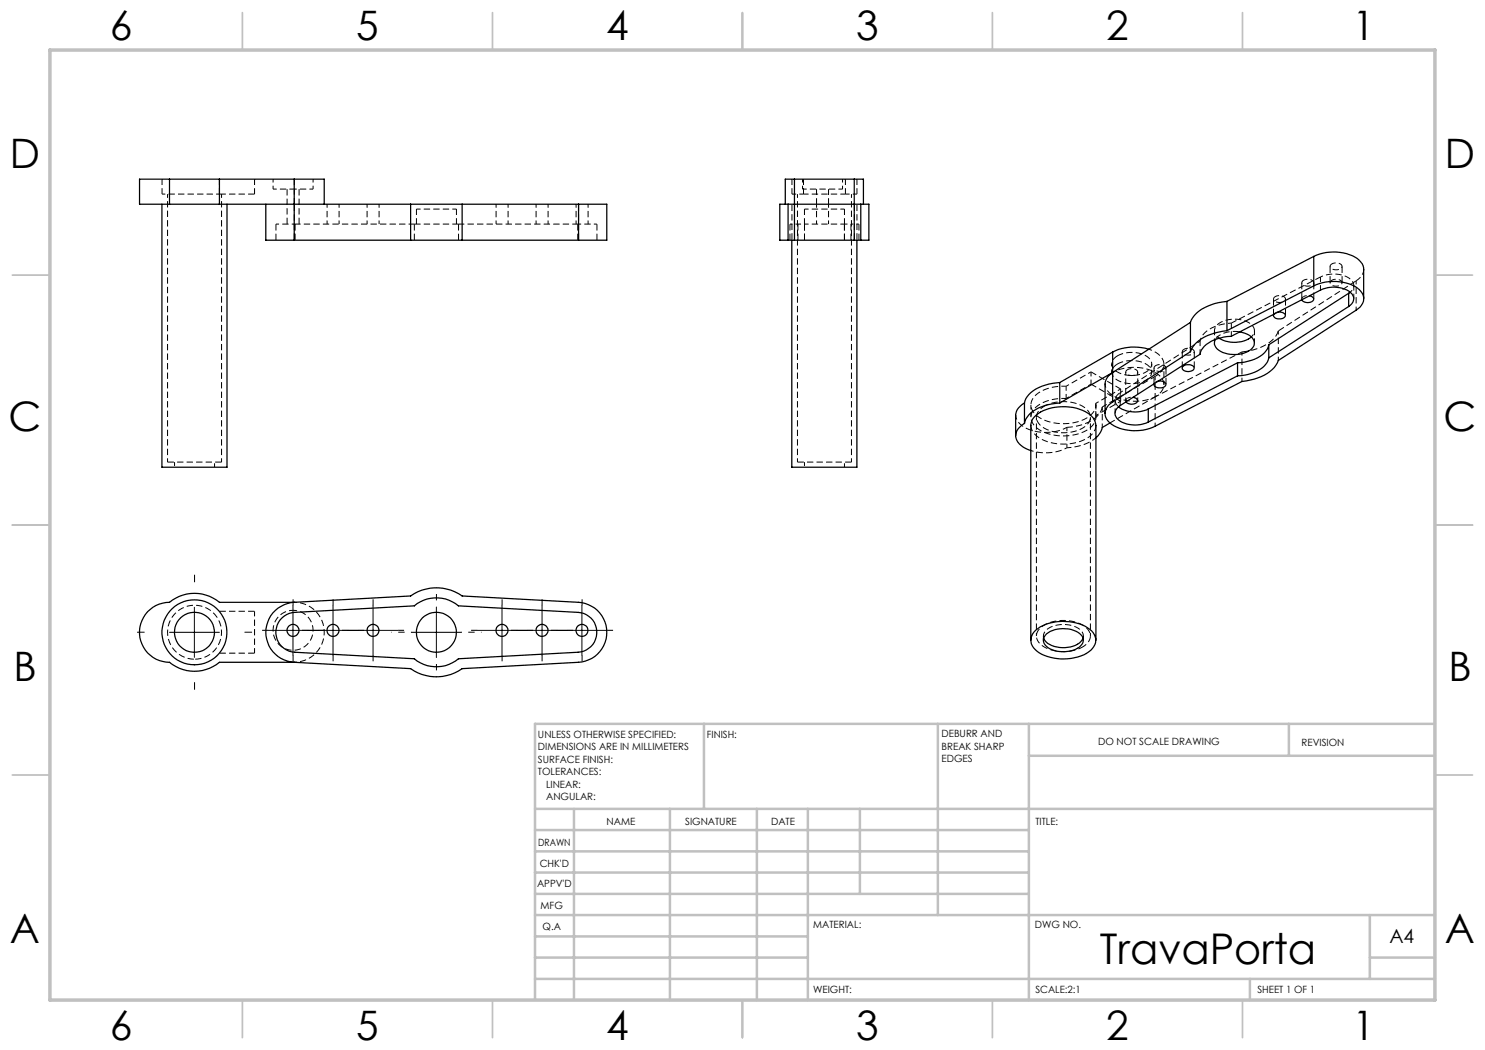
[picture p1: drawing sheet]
<svg xmlns="http://www.w3.org/2000/svg" width="297mm" height="210mm" viewBox="0 0 297 210" stroke-linecap="round" stroke-linejoin="round" font-family="sans-serif">
<g fill="none" stroke="#000" stroke-width=".2" stroke-dasharray="1.3 .6" stroke-linecap="butt">
<path d="M43.9 38.8h7M57.4 37.8v7M58.9 35.8v5M55.2 44.8v3.2M59 44.8v3.2M59.8 44.8v-7M82.9 44.8h8.8M82.9 44.8v3.2M91.7 44.8v3.2M115.6 44.8v3.2M119.4 48v-3.2M158 44.8v3.2"/>
<path d="M159.6 44.8v3.2M160.9 44.8v3.2M168.9 44.8v3.2M170.2 44.8v3.2M171.8 48v-3.2M254.7 59.8v3.3M260.4 56.5v3.3M262.8 59.8v-3.3M266 53.3v3.2M268.4 56.5v-3.2M271.2 56.2l-15.5 10M230.8 73.6v3.3"/>
<path d="M230.8 76.8l.4-.4M231.2 76.4l.5-.2M233.2 76.9v-3.3M236.5 70.3v3.3M238.9 73.6v-3.3M254.8 62.8l.3-.2M255.1 62.6l.5-.2M255.7 66.2a6.6 6.6 0 0 1-4.9 3.7l-2.4 .5M257.1 63.1v-3.3M44.3 92.4h-10.8M170.3 92.4h-10.8M43.9 122.3h7"/>
<path d="M50.9 130.6h-7"/>
</g>
<g fill="none" stroke="#000" stroke-width=".2" stroke-dasharray="1.3 .6" stroke-dashoffset=".6" stroke-linecap="butt">
<path d="M32.4 38.8h11.5M54.6 35.8v2M62.6 37.8v-2M160.5 35.8v2M168.5 37.8v-2M55.2 44.8h3.8M115.6 44.8h3.8M260.7 59.3l1.2-.2M271.2 56.2v5.8M213.2 79.7l5-2.9M213.2 77.2l5-2.8M224.1 77.8l-4.9 2.9"/>
<path d="M225.1 74.4v5.7M225.5 79.6l1.1-.1M229.8 69.8a3.9 3.9 0 0 1 3 2.9 2.86 2.86 0 0 1-1.8 2.6M231 79.4v5.8M240 68.2a5 5 0 0 1 4.1-3.3l2.2-.3M248.4 70.4v5.9M250.3 67.4a1.63 1.63 0 0 0-.5-2.8 5.8 5.8 0 0 0-6.5 .6 1.6 1.6 0 0 0 .5 2.4M255.7 66.2v5.9M224.1 80.2l-4.9 2.9M227.5 80.1v-5.7"/>
</g>
<g fill="none" stroke="#000" stroke-width=".2" stroke-dasharray="1.3 .6" stroke-dashoffset=".1" stroke-linecap="butt">
<path d="M32.4 35.8v3M43.9 38.8v-3M50.9 38.8v-3M158.4 35.8v3M160.7 38.8v-3M163.3 37.8v3M169.1 38.8v-3M171.4 38.8v-3M59 44.8h23.9M83.3 41.8v3M91.3 44.8v-3M91.7 44.8h23.9"/>
<path d="M160.9 41.8v3M165.7 40.8v-3M168.9 44.8v-3M272.8 53.9v.1a2.93 2.93 0 0 1-1.6 2.2M218.2 76.8l5.9 3.4M218.2 74.4l5.9 3.4M223.5 72.8a5.7 5.7 0 0 1 6.5 .7 1.72 1.72 0 0 1-1 2.7 5.9 5.9 0 0 1-6.2-.7 1.65 1.65 0 0 1 .7-2.7M223.5 71.2a5.7 5.7 0 0 1 6.5 .7 1.72 1.72 0 0 1-1 2.6 5.9 5.9 0 0 1-6.2-.7 1.65 1.65 0 0 1 .7-2.6M246.3 64.6l17.8-9.2M206.2 85.1a4 4 0 0 0 3.3 3.2 9.6 9.6 0 0 0 8.7-1.2l.8-1.1 .2-.9M220.5 81.4a5.3 5.3 0 0 1-4.2 3.6l-2.9 .5"/>
</g>
<path d="M58.9 40.8v7.2M115.7 40.8v7.2M158.4 40.8v7.2M158.9 40.8v7.2M170.9 40.8v7.2M171.4 48v-7.2M248 66.4a5 5 0 0 0-4.9 1.5M223.7 81.4a1.63 1.63 0 0 1 .3-2.9M38.9 131.8a5.4 5.4 0 0 0 4.8-7.9 5.4 5.4 0 0 0-9.2-.5 5.4 5.4 0 0 0 3.8 8.4h.6M216.6 127.6a1.93 1.93 0 0 0-1.4-2.2 5.8 5.8 0 0 0-6.1 .8 1.47 1.47 0 0 0-.4 1.4" fill="none" stroke="#000" stroke-width=".2" stroke-dasharray="1.3 .6" stroke-dashoffset="-.1" stroke-linecap="butt"/>
<g fill="none" stroke="#000" stroke-width=".2" stroke-dasharray="1.3 .6" stroke-dashoffset=".5" stroke-linecap="butt">
<path d="M33.5 38.8v53.6M54.6 37.8h4M58.6 37.8h4M159.5 38.8v53.6M65.4 40.8v4M67.8 44.8v-4M73.4 40.8v4M75.8 44.8v-4M99.2 40.8v4M101.6 44.8v-4M107.2 40.8v4M109.6 44.8v-4"/>
<path d="M115.2 40.8v4M117.6 44.8v-4M160.9 44.8h8M163.3 40.8v4M165.7 44.8v-4M255.1 59.3a1.47 1.47 0 0 1 2 .5 1.39 1.39 0 0 1-2.4 0l.4-.5M260.7 56.1a1.47 1.47 0 0 1 2.1 .4 1.39 1.39 0 0 1-2.4 0l.3-.4M266.4 56.1a1.47 1.47 0 0 1 2 .4 1.39 1.39 0 0 1-2.4 0l.4-.4M266.4 52.8a1.47 1.47 0 0 1 2 .5 1.39 1.39 0 0 1-2.4 0l.4-.5M225.5 73.9a1.47 1.47 0 0 1 2 .5 1.39 1.39 0 0 1-2.4 0l.4-.5M231 79.4a9 9 0 0 1-9.1-.8l-.6-.7-.3-1.1M231 75.3v4.1"/>
<path d="M231.2 73.1a1.47 1.47 0 0 1 2 .5 1.39 1.39 0 0 1-2.4 0l.4-.5M232.8 76.9v-4.1M236.8 69.8a1.47 1.47 0 0 1 2.1 .5 1.39 1.39 0 0 1-2.4 0l.3-.5M34.9 92.4v1M42.9 93.4v-1M44.3 92.4v-53.6M160.9 92.4v1M168.9 93.4v-1M170.3 92.4v-53.6M213.4 85.5v4.1M220.5 85.5v-4.1M58.6 122.1a4 4 0 0 1 3.6 5.8 4 4 0 0 1-6.8 .5 4 4 0 0 1 2.7-6.3h.5"/>
</g>
<g fill="none" stroke="#000" stroke-width=".2" stroke-dasharray="1.3 .6" stroke-dashoffset=".4" stroke-linecap="butt">
<path d="M158.4 38.8h2.3M160.5 37.8h8M169.1 38.8h2.3M91.3 41.8h-8M168.9 41.8h-8M260.4 59.9v-.3l.3-.3M213.2 79.7v-2.5M218.2 76.8v-2.4M242.9 66.1v2.5M248.4 70.4l-17.4 9M250.9 68.6v-2.5M206.2 81v2.4"/>
<path d="M208.9 81.2a8.1 8.1 0 0 1 8.4 .6 2.13 2.13 0 0 1-.4 3.6 8 8 0 0 1-8.8-.4 2.13 2.13 0 0 1 .3-3.5l.5-.3M213.4 89.6a9.7 9.7 0 0 0 5.8-2M213.4 85.5a9.1 9.1 0 0 1-9.2-.5l-.3-.3a2.42 2.42 0 0 1-.7-1.7M219.2 83.1v-2.4M219.2 83.4v-2.4M224.1 80.2v-2.4M225.2 80.4v-.1a.52 .52 0 0 1 .3-.7M208.7 127.2v.8M216.5 129.4a2.25 2.25 0 0 0 .8-3.8 7.8 7.8 0 0 0-9.2 0 2.13 2.13 0 0 0 .3 3.5 8.3 8.3 0 0 0 8.1 .3M216.7 128v-.8"/>
</g>
<g fill="none" stroke="#000" stroke-width=".25">
<path d="M33.9 35.8h10M33.9 35.8h-6v5h6M33.9 35.8v5M43.9 35.8v5M43.9 35.8h14.9M58.8 35.8h6v5M58.8 35.8v12.2M158.9 35.8h12M158.9 35.8h-1.8v5M158.9 35.8v12.2M170.9 35.8h1.8v5M170.9 35.8v12.2"/>
<path d="M32.4 40.8v52.6h13v-52.6M33.9 40.8h10M43.9 40.8h38.2M53.2 40.8v7.2h5.6M58.8 48h23.3M82.1 40.8h10.3M82.1 48h10.3M82.1 40.8v7.2M92.4 40.8v7.2M92.4 40.8h23.3M92.4 48h23.3M115.7 40.8h5.7v7.2h-5.7"/>
<path d="M115.7 40.8v7.2M157.6 40.8h14.6M157.6 40.8h-1.6v7.2h1.6M157.6 48h1.3M157.6 40.8v7.2M158.4 48v45.4h13v-45.4M158.9 48h12M170.9 48h1.3M172.2 40.8h1.6v7.2h-1.6M172.2 40.8v7.2M261.9 59.2h.2a.6 .6 0 0 1 .6 .6 .6 .6 0 0 1-.6 .6 1.53 1.53 0 0 1-1.8-.4M262.7 57.2a9 9 0 0 1 9.2 .7 2.43 2.43 0 0 1-.7 4.1l-15.5 10.1a6.8 6.8 0 0 1-4.9 3.7l-2.4 .5-17.4 9a9 9 0 0 1-9.1-.8 2.43 2.43 0 0 1 .6-4.1"/>
<path d="M262.7 51.3a8.9 8.9 0 0 1 9.2 .8 2.29 2.29 0 0 1 .8 1.8v5.9M262.7 57.2l-17.3 8.9M262.7 51.3v5.9M262.7 51.3l-17.3 9M269.7 58.7v2.6M269.7 58.7l-15.9 10.3M270.1 58.4l-.4 .3M211.9 76.5a8.2 8.2 0 0 0-6.7 3.2l-.3 .9M211.9 76.5v4.1M222.5 74.5l-.4 .3a2.62 2.62 0 0 0-1.1 2v5.9M222.5 70.4v10M222.5 74.5l-10.6 6.1"/>
<path d="M222.5 70.4l-10.6 6.1M226.6 79.5a.7 .7 0 0 1 .9 .6 .7 .7 0 0 1-.9 .7l-.9-.1-.5-.3M229.7 69.8a9.7 9.7 0 0 0-7.2 .6M231.7 76.2a1.03 1.03 0 0 1 1.5 .9 1.62 1.62 0 0 1-2.4 0v-.3M236.6 73.3a1.7 1.7 0 0 1 2.2 .1 1.03 1.03 0 0 1-1.5 .9l-.5-.2a.5 .5 0 0 1-.2-.8zM238.1 70.3l-15.6 10.1M238.1 64.5v5.8M238.1 64.5l-15.6 10M245.4 66.1a9.4 9.4 0 0 0-6.9 3.3l-.4 .9M245.4 60.3a8.8 8.8 0 0 0-7.1 3.7l-.2 .5M245.4 60.3v5.8M247.5 75.2l-17.8 9.2"/>
<path d="M247.5 72.6l-17.8 9.2M247.5 72.6v2.6M247.9 66.4a3.1 3.1 0 0 1 3 2.1 2.36 2.36 0 0 1-2.1 2.1 5.5 5.5 0 0 1-5.6-1.1 1.49 1.49 0 0 1-.1-1.6M250.3 67.4a5.9 5.9 0 0 1-6.5 .3M253.8 71.6a5 5 0 0 1-4.2 3.3l-2.1 .3M253.8 69a4.9 4.9 0 0 1-4.2 3.2l-2.1 .4M253.8 69v2.6M255.6 62.4a1.01 1.01 0 0 1 1.4 .9 1.5 1.5 0 0 1-2.3-.2l.1-.2M269.7 61.3a1.67 1.67 0 0 0 1.1-1.5 1.67 1.67 0 0 0-1-1.6 6.2 6.2 0 0 0-5.7-.2l-17.9 9.3a7.3 7.3 0 0 0-5.9 2.7l-.3 .9-16 10.2a1.67 1.67 0 0 0-1 1.6 1.67 1.67 0 0 0 1 1.5 6.2 6.2 0 0 0 5.7 .2M269.7 61.3l-15.9 10.3M204.9 84.7a2.63 2.63 0 0 0-1.6 3.3l.6 .8 .7 .6 1.6 .7M204.9 80.6l-.9 .6a2.47 2.47 0 0 0-.9 1.8v4.1"/>
<path d="M204.9 80.6v4.1M211.9 80.6a9.4 9.4 0 0 0-6.1 2.4l-.6 .8-.3 .9M222 84.6l-1.5 .9-.4 .9-.9 1.2M223.7 81.4a6 6 0 0 0 6 .4M229.7 81.8v2.6M56.4 123.6a4 4 0 0 1 2.5-1.1l24-1.3a6.9 6.9 0 0 1 8.8 0l23.9 1.3a4 4 0 0 1 3.8 4 4 4 0 0 1-3.8 3.9l-23.9 1.4a6.9 6.9 0 0 1-8.8 0l-24-1.4a4 4 0 0 1-3.5-2.5 4 4 0 0 1 1-4.3zM58.8 120.5l23.3-1.3a8.9 8.9 0 0 1 10.3 0l23.3 1.3a6 6 0 0 1 5.7 6 6 6 0 0 1-5.7 6l-23.3 1.2a8.9 8.9 0 0 1-10.3 0l-23.3-1.2M58.8 120.5a6 6 0 0 0-5.6 6 6 6 0 0 0 5.6 6M58.8 120.5h-14.9a7.8 7.8 0 0 0-10 0 6 6 0 0 0-6 6 6 6 0 0 0 6 6 7.8 7.8 0 0 0 10 0h14.9M206.2 128v-42.9a3.7 3.7 0 0 1 3-3.2 9.6 9.6 0 0 1 9.1 1.3l.6 .8 .3 1.1v42.9M206.8 126.4a8.6 8.6 0 0 1 7.8-1.9 5.5 5.5 0 0 1 4.4 2.8 2.87 2.87 0 0 1-1.7 3.4 9.8 9.8 0 0 1-9.9-.5 2.56 2.56 0 0 1-.6-3.8zM208.7 127.6a3.9 3.9 0 0 0 3.7 1.9 4.1 4.1 0 0 0 4.2-1.9"/>
<path d="M209.3 126.8a5.7 5.7 0 0 1 6.9 .2 1.64 1.64 0 0 1-.7 2.7 5.9 5.9 0 0 1-6.3-.5 1.54 1.54 0 0 1 .1-2.4z"/>
<circle cx="38.9" cy="126.5" r="6.5"/>
<circle cx="38.9" cy="126.4" r="4"/>
<circle cx="58.6" cy="126.1" r="1.19"/>
<circle cx="66.6" cy="126.1" r="1.2"/>
<circle cx="74.6" cy="126.1" r="1.2"/>
<circle cx="87.3" cy="126.5" r="4"/>
<circle cx="100.4" cy="126.1" r="1.2"/>
<circle cx="108.4" cy="126.1" r="1.2"/>
<circle cx="116.4" cy="126.1" r="1.2"/>
</g>
<path d="M158 44.8h1.6M170.2 44.8h1.6M222.3 72.8v1.6M230.3 74.4v-1.6M58.9 120.5a6 6 0 0 1 6 5.9 6 6 0 0 1-6 6" fill="none" stroke="#000" stroke-width=".2" stroke-dasharray="1.3 .6" stroke-dashoffset=".8" stroke-linecap="butt"/>
<path d="M160.7 38.8h8.4M264.1 55.4v2.6M270.8 59.7v-2.6M224 78.5v2.6M240 68.2v2.6M246.3 64.6v2.6M219.2 83.1a3.3 3.3 0 0 1-2.4 3.3 9.6 9.6 0 0 1-9.8-1.1 2.57 2.57 0 0 1 .6-4.2 9.1 9.1 0 0 1 5.6-1.4M219.2 80.7a3.3 3.3 0 0 1-2.4 3.2 9.6 9.6 0 0 1-9.8-1.1 2.57 2.57 0 0 1 .6-4.2 9.1 9.1 0 0 1 5.6-1.4M223 80.1v2.6M50.9 122.3v8.3" fill="none" stroke="#000" stroke-width=".2" stroke-dasharray="1.3 .6" stroke-dashoffset=".3" stroke-linecap="butt"/>
<path d="M159.6 44.8h1.3M168.9 44.8h1.3M264.1 55.4a5.8 5.8 0 0 1 6.3 .8 1.54 1.54 0 0 1-.3 2.2M222.6 74.5a9.1 9.1 0 0 1 9.1 .4 2.39 2.39 0 0 1-.2 4.2l-.5 .3M224 78.5l16-10.3M207.3 83.4v43.8M213.4 89.6a9.5 9.5 0 0 1-7.2 .5M218.1 127.2v-43.8" fill="none" stroke="#000" stroke-width=".2" stroke-dasharray="1.3 .6" stroke-dashoffset=".7" stroke-linecap="butt"/>
<path d="M231 79.4l-9 5.2M231 75.3l-10.5 6.1" fill="none" stroke="#000" stroke-width=".2" stroke-dasharray="1.3 .6" stroke-dashoffset=".2" stroke-linecap="butt"/>
<g fill="none" stroke="#000" stroke-width=".2" stroke-dasharray="15.2 1.3 1.3 1.3" stroke-linecap="butt">
<path d="M38.9 116.4v-1.5M28.9 126.4h-1.5M38.9 136.4v1.5M48.9 126.4h1.5M53.6 126.1h-1.2M58.6 121.1v-1.2M58.6 131.1v1.2M61.6 126.1h-1.2M63.6 126.1h1.2M66.6 121.1v-1.2M66.6 131.1v1.2M69.6 126.1h-1.2"/>
<path d="M71.6 126.1h1.2M74.6 121.1v-1.2M74.6 131.1v1.2M79.6 126.1h1.2M95.4 126.1h-1.2M100.4 121.1v-1.2M100.4 131.1v1.2M103.4 126.1h-1.2M105.4 126.1h1.2M108.4 121.1v-1.2M108.4 131.1v1.2M111.4 126.1h-1.2"/>
<path d="M113.4 126.1h1.2M116.4 121.1v-1.2M116.4 131.1v1.2M121.4 126.1h1.2"/>
</g>
<path d="M82.3 126.4h-4M87.3 121.4v-4M87.3 131.4v4M92.3 126.4h4" fill="none" stroke="#000" stroke-width=".2" stroke-dasharray="15.2 1.3 1.3 1.3" stroke-dashoffset="15.1" stroke-linecap="butt"/>
<path d="M33.9 126.5h10M38.9 121.5v10M53.6 126.1h26M58.6 121.1v10M66.6 121.1v10M74.6 121.1v10M82.3 126.5h10M87.3 121.5v10M95.4 126.1h26M100.4 121.1v10M108.4 121.1v10M116.4 121.1v10" fill="none" stroke="#000" stroke-width=".2"/>
<g fill="none" stroke="#c0c0c0" stroke-width=".35">
<path d="M48.5 2.5v7.5M98.5 2.5v7.5M148.5 2.5v7.5M198.5 2.5v7.5M248.5 2.5v7.5M2.5 55h7.5M287 55h7.5M2.5 105h7.5M287 105h7.5M2.5 155h7.5M287 155h7.5M48.5 200v7.5"/>
<path d="M98.5 200v7.5M148.5 200v7.5M198.5 200v7.5M248.5 200v7.5"/>
</g>
<g fill="none" stroke="#c0c0c0" stroke-width=".5">
<path d="M140.8 144.8v17M187.6 144.8v38.2M205.8 144.8v55.2M205.8 151.2h81.2M257.8 144.8v6.4M287 144.8h-180v55.2M107 161.8h180M107 178.8h98.8M107 174.5h98.8M107 170.3h98.8M107 166h98.8M114.8 161.8v38.2"/>
<path d="M134 161.8v38.2M151.4 161.8v38.2M161.6 161.8v38.2M172 161.8v17M107 195.8h180M107 191.5h54.6M107 187.3h54.6M107 183h180M250 195.8v4.2M274 191.5h13M274 183v12.8"/>
</g>
<path d="M10 10h277v190h-277z" fill="none" stroke="#c0c0c0" stroke-width=".7"/>
<text font-size="8.5" x="220" y="192.7">TravaPorta</text>
<g font-size="8.1">
<text x="22" y="8">6</text>
<text x="71.2" y="8">5</text>
<text x="121.2" y="8">4</text>
<text x="171.2" y="8">3</text>
<text x="221.2" y="8">2</text>
<text x="270.5" y="8">1</text>
<text x="2" y="33.6">D</text>
<text x="289" y="33.6">D</text>
<text x="1.7" y="86.1">C</text>
<text x="288.7" y="86.1">C</text>
<text x="2.7" y="136.1">B</text>
<text x="289.7" y="136.1">B</text>
<text x="2" y="188.6">A</text>
<text x="289" y="188.6">A</text>
<text x="22" y="208">6</text>
<text x="71.2" y="208">5</text>
<text x="121.2" y="208">4</text>
<text x="171.2" y="208">3</text>
<text x="221.2" y="208">2</text>
<text x="270.5" y="208">1</text>
</g>
<text font-size="3.9" x="277.9" y="188.5">A4</text>
<g font-size="2">
<text x="107.6" y="147.6">UNLESS OTHERWISE SPECIFIED:</text>
<text x="141.4" y="147.6">FINISH:</text>
<text x="188.3" y="147.5">DEBURR AND</text>
<text x="188.3" y="150">BREAK SHARP</text>
<text x="219.6" y="149">DO NOT SCALE DRAWING</text>
<text x="260.3" y="149.2">REVISION</text>
<text x="107.6" y="150.1">DIMENSIONS ARE IN MILLIMETERS</text>
<text x="107.6" y="152.6">SURFACE FINISH:</text>
<text x="107.6" y="155.1">TOLERANCES:</text>
<text x="188.3" y="152.5">EDGES</text>
<text x="109.2" y="157.6">LINEAR:</text>
<text x="109.2" y="160.1">ANGULAR:</text>
<text x="121.3" y="165">NAME</text>
<text x="137" y="164.9">SIGNATURE</text>
<text x="154.2" y="164.9">DATE</text>
<text x="207.1" y="164.9">TITLE:</text>
<text x="107.6" y="169.1">DRAWN</text>
<text x="107.9" y="173.3">CHK'D</text>
<text x="107.4" y="177.4">APPV'D</text>
<text x="108.1" y="181.8">MFG</text>
<text x="108.5" y="186">Q.A</text>
<text x="162.6" y="185.5">MATERIAL:</text>
<text x="207" y="185.5">DWG NO.</text>
<text x="162.6" y="198.5">WEIGHT:</text>
<text x="207.1" y="198.6">SCALE:2:1</text>
<text x="251.5" y="198.6">SHEET 1 OF 1</text>
</g>
</svg>
